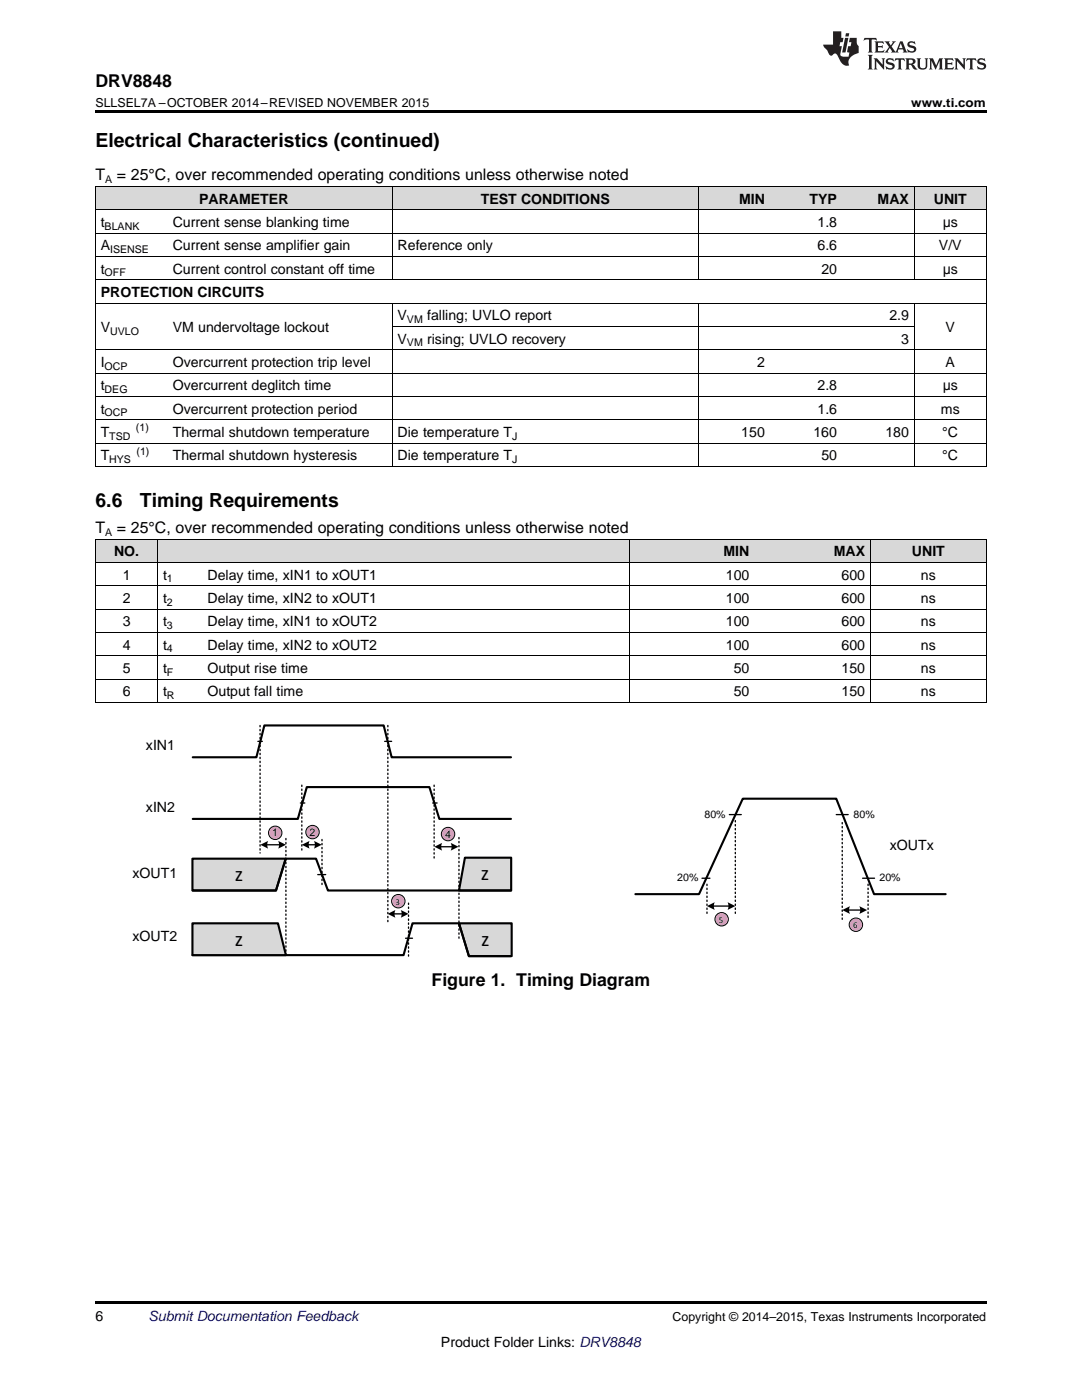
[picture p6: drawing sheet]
<svg xmlns="http://www.w3.org/2000/svg" width="216mm" height="279mm" viewBox="0 0 216 279" stroke-linecap="round" stroke-linejoin="round" font-family="sans-serif">
<g fill="#d8d8d8">
<path d="M19 107.6h12.5v4.7h-12.5z"/>
<path d="M31.5 107.6h8.9v4.7h-8.9z"/>
<path d="M40.4 107.6h85.3v4.7h-85.3z"/>
<path d="M125.7 107.6h24.9v4.7h-24.9z"/>
<path d="M150.6 107.6h23.1v4.7h-23.1z"/>
<path d="M173.7 107.6h23.1v4.7h-23.1z"/>
<path d="M19 37.3h14.4v4.6h-14.4z"/>
<path d="M33.4 37.3h44.9v4.6h-44.9z"/>
<path d="M78.3 37.3h61v4.6h-61z"/>
<path d="M139.3 37.3h14.4v4.6h-14.4z"/>
<path d="M153.7 37.3h14.4v4.6h-14.4z"/>
<path d="M168.1 37.3h14.4v4.6h-14.4z"/>
<path d="M182.5 37.3h14.3v4.6h-14.3z"/>
</g>
<path d="M19 259.7h177.8v.5h-177.8z" fill="#000"/>
<path d="M92.8 171.2h9.2v6.5h-10.4z" fill-rule="evenodd" fill="#d8d8d8"/>
<path d="M92.8 171.2h9.2v6.5h-10.4z" fill="none" stroke="#000" stroke-width=".42"/>
<path d="M91.6 184.3h10.5v6.5h-8.5z" fill-rule="evenodd" fill="#d8d8d8"/>
<path d="M91.6 184.3h10.5v6.5h-8.5z" fill="none" stroke="#000" stroke-width=".42"/>
<path d="M38.4 171.4h18.7l-2 6.3h-16.7z" fill-rule="evenodd" fill="#d8d8d8"/>
<path d="M38.4 171.4h18.7l-2 6.3h-16.7zM38.5 163.4h20.9l1.8-6.3h24.5l2 6.3h14.3" fill="none" stroke="#000" stroke-width=".42"/>
<path d="M59.9 160.3h.9" fill="none" stroke="#000" stroke-width=".26"/>
<path d="M51.9 144.8v25.4" fill="none" stroke="#000" stroke-width=".26" stroke-dasharray=".3 .5"/>
<circle cx="54.9" cy="166.2" r="1.34" fill="#f9c"/>
<circle cx="54.9" cy="166.2" r="1.34" fill="none" stroke="#000" stroke-width=".2"/>
<path d="M38.5 177.7h16.6l1.9-6.3h6.1l2.3 6.3h36.6" fill="none" stroke="#000" stroke-width=".42"/>
<path d="M53.1 168.6h2.8M78.5 182.4h1.8M80.9 187.2h1.4" fill="none" stroke="#000" stroke-width=".26"/>
<g fill="#000">
<path d="M52 168.6l1.5-.8a1.73 1.73 0 0 0 0 1.6z" fill-rule="evenodd"/>
<path d="M55.5 167.8l1.6 .8-1.6 .8a1.73 1.73 0 0 0 0-1.6z" fill-rule="evenodd"/>
<path d="M77.4 182.4l1.5-.8a1.73 1.73 0 0 0 0 1.6z" fill-rule="evenodd"/>
<path d="M80 181.6l1.5 .8-1.5 .8a1.75 1.75 0 0 0 0-1.6z" fill-rule="evenodd"/>
</g>
<path d="M57.1 190.6v-23.6M81.5 190.8v-10.9" fill="none" stroke="#000" stroke-width=".26" stroke-dasharray=".3 .5"/>
<circle cx="79.5" cy="179.9" r="1.34" fill="#f9c"/>
<circle cx="79.5" cy="179.9" r="1.34" fill="none" stroke="#000" stroke-width=".2"/>
<path d="M126.8 178.4h12.7l8.7-19h18.7l7.5 19h14.3" fill="none" stroke="#000" stroke-width=".42"/>
<path d="M140.1 175.3h1.6M145.5 162.6h2.4M166.9 162.6h2.3M172.1 175.3h2.4M142.2 180.8h3.4M169.2 181.6h2.6" fill="none" stroke="#000" stroke-width=".26"/>
<path d="M141.1 176.5v6.3M146.7 163.8v19M168.1 164.2v19.6M173.2 176.5v7.1" fill="none" stroke="#000" stroke-width=".26" stroke-dasharray=".3 .5"/>
<g fill="#000">
<path d="M141.1 180.8l1.5-.7a1.73 1.73 0 0 0 0 1.5z" fill-rule="evenodd"/>
<path d="M145.2 180.1l1.5 .7-1.5 .8a1.73 1.73 0 0 0 0-1.5z" fill-rule="evenodd"/>
<path d="M168.1 181.6l1.5-.8a1.73 1.73 0 0 0 0 1.6z" fill-rule="evenodd"/>
<path d="M171.5 180.8l1.5 .8-1.5 .8a1.73 1.73 0 0 0 0-1.6z" fill-rule="evenodd"/>
</g>
<circle cx="144" cy="183.5" r="1.34" fill="#f9c"/>
<circle cx="144" cy="183.5" r="1.34" fill="none" stroke="#000" stroke-width=".2"/>
<circle cx="170.8" cy="184.5" r="1.34" fill="#f9c"/>
<circle cx="170.8" cy="184.5" r="1.34" fill="none" stroke="#000" stroke-width=".2"/>
<path d="M38.5 151.1h12.7l1.5-6.3h23.9l1.5 6.3h23.9M38.4 190.6h42.1l1.8-6.3h9.3l2 6.5h8.3" fill="none" stroke="#000" stroke-width=".42"/>
<path d="M51.5 148h.8M76.8 148h1.3M61.4 168.6h1.6M63.4 174.5h1.6M87.8 169h2.5" fill="none" stroke="#000" stroke-width=".26"/>
<g fill="#000">
<path d="M60.2 168.6l1.6-.8a1.73 1.73 0 0 0 0 1.6z" fill-rule="evenodd"/>
<path d="M62.7 167.8l1.5 .8-1.5 .8a1.73 1.73 0 0 0 0-1.6z" fill-rule="evenodd"/>
<path d="M86.7 169l1.5-.8a1.73 1.73 0 0 0 0 1.6z" fill-rule="evenodd"/>
<path d="M89.9 168.2l1.6 .8-1.6 .8a1.73 1.73 0 0 0 0-1.6z" fill-rule="evenodd"/>
</g>
<path d="M60.2 156.7v13.3M64.3 176.5v-9" fill="none" stroke="#000" stroke-width=".26" stroke-dasharray=".3 .5"/>
<path d="M38.4 184.3h17.1l1.6 6.3h-18.7z" fill-rule="evenodd" fill="#d8d8d8"/>
<path d="M38.4 184.3h17.1l1.6 6.3h-18.7z" fill="none" stroke="#000" stroke-width=".42"/>
<circle cx="89.4" cy="166.5" r="1.34" fill="#f9c"/>
<circle cx="89.4" cy="166.5" r="1.34" fill="none" stroke="#000" stroke-width=".2"/>
<circle cx="62.4" cy="166.1" r="1.34" fill="#f9c"/>
<g fill="none" stroke="#000" stroke-width=".2">
<path d="M19 37.2h177.8M19.1 37.2v55.9M78.2 37.2v18.7M139.3 37.2v18.7M182.4 37.2v18.7M196.8 37.2v55.9M19 55.8h177.8M19 51.2h177.8M19 46.5h177.8M19 41.9h177.8M19 79.1h177.8M19 74.5h177.8"/>
<path d="M19 69.8h177.8M19 60.5h177.8M78.2 60.5v32.6M78.3 65.1h104.2M139.3 60.5v32.6M182.4 60.5v32.6M19 93.1h177.8M19 88.4h177.8M19 83.8h177.8M19 107.6h177.8v32.6M19 116.9h177.8M19 112.2h177.8"/>
<path d="M19.1 107.6v32.6M31.4 107.6v32.6M125.7 107.6v32.6M173.7 107.6v32.6M19 135.5h177.8M19 130.9h177.8M19 126.2h177.8M19 121.5h177.8M19 140.2h177.8"/>
<circle cx="62.4" cy="166.1" r="1.34"/>
</g>
<path d="M77.4 144.8v39.2M86.6 156.7v14.8M91.6 187.2v-20.1" fill="none" stroke="#000" stroke-width=".26" stroke-dasharray=".3 .5"/>
<path d="M86.3 160.3h.9" fill="none" stroke="#000" stroke-width=".26"/>
<path d="M19 22h177.8v.5h-177.8zM19 93.1h.2zM78.2 93.1h.1zM139.2 93.1h.1zM182.4 93.1h.1zM196.7 93.1h.1zM19 140.2h.2zM40.3 140.2h.1zM125.6 140.2h.1zM173.6 140.2h.1zM196.7 140.2h.1z" fill="#000"/>
<g fill="#231f20">
<path d="M172.5 7.6l-.1 .5 .4-.2h.6v.1v2.1l-.2 .4h.9l-.2-.4v-2.1l.1-.1h.5l.5 .2-.2-.5zM174.5 8.3l.2 .3v1.5l-.2 .4h1.8l.2-.6a1.04 1.04 0 0 1-1.3 .2v-.7h.6l.3 .2v-.6l-.3 .2h-.6v-.6l.8-.1 .4 .3-.2-.5zM176.5 8.3l.9 1.1-.9 1.1h.8l-.2-.2 .4-.7 .5 .7-.2 .2h1.5l-.2-.2 .2-.4h.9l.1 .4-.2 .2h1l-.3-.3-.7-1.9h-.5l-.9 2-.8-1 .9-1h-.8l.1 .3-.4 .5-.3-.6 .1-.2zM179.7 8.6l.4 1h-.7zM181.3 8.4a.63 .63 0 0 0-.2 .7 .63 .63 0 0 0 .6 .4l.6 .2 .1 .2a.75 .75 0 0 1-.7 .4 .75 .75 0 0 1-.6-.5l.1 .7 .1-.1a1.11 1.11 0 0 0 1.5-.6 1.13 1.13 0 0 0-1.2-.8l-.1-.4a1.04 1.04 0 0 1 1.2 .2l-.2-.5-.2 .1-.4-.2zM173.2 10.9l.2 .4v2.2l-.2 .4h1l-.3-.4v-2.2l.3-.4zM174.3 11.6l.3 .4v1.5l-.3 .4h.8l-.2-.4v-1.3l1.5 1.7v-1.9l.2-.4h-.7l.2 .4v.9l-1.1-1.3zM177 11.8a.62 .62 0 0 0-.2 .7 .62 .62 0 0 0 .6 .4l.6 .1 .1 .3a.76 .76 0 0 1-.7 .3 .76 .76 0 0 1-.7-.4l.2 .7 .1-.1a1.11 1.11 0 0 0 1.5-.6 1.13 1.13 0 0 0-1.2-.8l-.1-.4a1.04 1.04 0 0 1 1.2 .2l-.2-.6-.2 .1-.5-.1zM178.7 11.6l-.2 .6a.61 .61 0 0 1 .8-.3v1.6l-.2 .4h.9l-.2-.4v-1.6a.63 .63 0 0 1 .7 .3l-.1-.6zM180.6 11.6l.3 .4v1.5l-.3 .4h1l-.2-.2-.1-.8 .6 .2a.76 .76 0 0 0 1.2 .7l-1-1a.58 .58 0 0 0 .6-.5 .58 .58 0 0 0-.5-.6zM181.4 11.9h.1a.45 .45 0 0 1 .5 .1 .45 .45 0 0 1 .1 .5l-.8 .2zM182.9 11.6l.2 .2a2.17 2.17 0 0 0 .3 1.9 .99 .99 0 0 0 1.6-.6v-1.1l.2-.4h-.7l.2 .2a1.92 1.92 0 0 1-.2 1.8 .6 .6 0 0 1-.9-.5v-1.1l.2-.4zM185.4 11.6l.2 .4v1.5l-.2 .4h.7l-.2-.4v-1.4l.8 1.8 .8-1.8v1.4l-.2 .4h.9l-.2-.4v-1.5l.2-.4h-.8l-.6 1.5-.6-1.5zM188.4 11.6l.2 .4v1.5l-.2 .4h1.8l.1-.6a1.04 1.04 0 0 1-1.2 .1v-.6h.5l.4 .2v-.6l-.4 .2h-.5v-.7h.8l.3 .3-.1-.6zM190.5 11.6l.2 .4v1.5l-.2 .4h.7l-.2-.4v-1.3l1.5 1.7v-1.9l.2-.4h-.7l.2 .4v.9l-1.1-1.3zM192.9 11.6l-.1 .6a.61 .61 0 0 1 .7-.3l.1 1.6-.3 .4h1l-.3-.4 .1-1.6a.63 .63 0 0 1 .7 .3l-.1-.6zM195.2 11.8a.62 .62 0 0 0-.2 .7 .62 .62 0 0 0 .6 .4l.6 .1 .1 .3a.76 .76 0 0 1-.7 .3 .76 .76 0 0 1-.6-.4l.1 .7 .1-.1a1.11 1.11 0 0 0 1.6-.6 1.13 1.13 0 0 0-1.3-.8l-.1-.4a1.04 1.04 0 0 1 1.2 .2l-.1-.6-.2 .1-.5-.1z"/>
<path d="M166.2 6.3v2.6h-1.9v.4l.8 .9a.91 .91 0 0 0 1 .8 .56 .56 0 0 1 .5-.3 .56 .56 0 0 1 .5 .3l.4 .8a1.53 1.53 0 0 0 1.9 1.2 1.54 1.54 0 0 1 1-2.1l.9-.3v-1.4a1.52 1.52 0 0 1-.4-1.6h-1.3l-.2 .8h.5l-.2 .8h-.5l-.1 1v.2l.4 .1-.2 .8a1.93 1.93 0 0 1-1.6-.3l.3-1.8h-.5l.2-.8h.4l.2-.8h-.4v-1.3zM168.6 7.6l-.6 2.9h.7l.6-2.9zM168.8 6.6l-.1 .7h.6l.2-.7z"/>
</g>
<g font-size="4.2">
<text x="46.9" y="175.8">z</text>
<text x="96" y="175.7">z</text>
<text x="46.9" y="188.7">z</text>
<text x="96" y="188.8">z</text>
</g>
<g font-size="3.9">
<text x="19" y="29.3">Electrical Characteristics (continued)</text>
<text x="19" y="101.2">6.6</text>
<text x="27.9" y="101.2">Timing Requirements</text>
</g>
<g font-size="3.5">
<text x="19" y="17.3">DRV8848</text>
<text x="86.1" y="196.8">Figure 1. Timing Diagram</text>
</g>
<g font-size="3.2">
<text x="19" y="36">T</text>
<text x="23.3" y="36">= 25°C, over recommended operating conditions unless otherwise noted</text>
<text x="19" y="106.4">T</text>
<text x="23.3" y="106.4">= 25°C, over recommended operating conditions unless otherwise noted</text>
</g>
<g font-size="2.8">
<text x="39.7" y="40.6">PARAMETER</text>
<text x="95.9" y="40.6">TEST CONDITIONS</text>
<text x="147.5" y="40.6">MIN</text>
<text x="161.5" y="40.6">TYP</text>
<text x="175.1" y="40.6">MAX</text>
<text x="186.3" y="40.6">UNIT</text>
<text x="20.1" y="45.3">t</text>
<text x="34.5" y="45.3">Current sense blanking time</text>
<text x="163.1" y="45.3">1.8</text>
<text x="188.1" y="45.3">μs</text>
<text x="20.1" y="50">A</text>
<text x="34.5" y="50">Current sense amplifier gain</text>
<text x="79.3" y="50">Reference only</text>
<text x="163.1" y="50">6.6</text>
<text x="187.4" y="50">V/V</text>
<text x="20.1" y="54.6">t</text>
<text x="20.1" y="59.3">PROTECTION CIRCUITS</text>
<text x="34.5" y="54.6">Current control constant off time</text>
<text x="163.9" y="54.6">20</text>
<text x="188.1" y="54.6">μs</text>
<text x="79.3" y="63.9">V</text>
<text x="85.2" y="63.9">falling; UVLO report</text>
<text x="177.5" y="63.9">2.9</text>
<text x="20.1" y="66.3">V</text>
<text x="34.5" y="66.3">VM undervoltage lockout</text>
<text x="79.3" y="68.6">V</text>
<text x="85.2" y="68.6">rising; UVLO recovery</text>
<text x="179.8" y="68.6">3</text>
<text x="188.7" y="66.3">V</text>
<text x="20.1" y="73.2">I</text>
<text x="20.1" y="77.9">t</text>
<text x="34.5" y="73.2">Overcurrent protection trip level</text>
<text x="34.5" y="77.9">Overcurrent deglitch time</text>
<text x="151.1" y="73.2">2</text>
<text x="163.1" y="77.9">2.8</text>
<text x="188.1" y="77.9">μs</text>
<text x="188.7" y="73.2">A</text>
<text x="20.1" y="82.5">t</text>
<text x="34.5" y="82.5">Overcurrent protection period</text>
<text x="163.1" y="82.5">1.6</text>
<text x="187.7" y="82.5">ms</text>
<text x="20.1" y="87.2">T</text>
<text x="34.5" y="87.2">Thermal shutdown temperature</text>
<text x="79.3" y="87.2">Die temperature T</text>
<text x="147.9" y="87.2">150</text>
<text x="162.3" y="87.2">160</text>
<text x="176.7" y="87.2">180</text>
<text x="188" y="87.2">°C</text>
<text x="20.1" y="91.9">T</text>
<text x="34.5" y="91.9">Thermal shutdown hysteresis</text>
<text x="79.3" y="91.9">Die temperature T</text>
<text x="163.9" y="91.9">50</text>
<text x="188" y="91.9">°C</text>
<text x="22.8" y="111">NO.</text>
<text x="144.4" y="111">MIN</text>
<text x="166.4" y="111">MAX</text>
<text x="182" y="111">UNIT</text>
<text x="24.5" y="115.7">1</text>
<text x="32.5" y="115.7">t</text>
<text x="41.4" y="115.7">Delay time, xIN1 to xOUT1</text>
<text x="144.9" y="115.7">100</text>
<text x="167.9" y="115.7">600</text>
<text x="183.8" y="115.7">ns</text>
<text x="24.5" y="120.3">2</text>
<text x="24.5" y="125">3</text>
<text x="32.5" y="120.3">t</text>
<text x="32.5" y="125">t</text>
<text x="41.4" y="120.3">Delay time, xIN2 to xOUT1</text>
<text x="41.4" y="125">Delay time, xIN1 to xOUT2</text>
<text x="144.9" y="120.3">100</text>
<text x="144.9" y="125">100</text>
<text x="167.9" y="120.3">600</text>
<text x="167.9" y="125">600</text>
<text x="183.8" y="120.3">ns</text>
<text x="183.8" y="125">ns</text>
<text x="24.5" y="129.6">4</text>
<text x="32.5" y="129.6">t</text>
<text x="41.4" y="129.6">Delay time, xIN2 to xOUT2</text>
<text x="144.9" y="129.6">100</text>
<text x="167.9" y="129.6">600</text>
<text x="183.8" y="129.6">ns</text>
<text x="24.5" y="134.3">5</text>
<text x="32.5" y="134.3">t</text>
<text x="41.4" y="134.3">Output rise time</text>
<text x="146.4" y="134.3">50</text>
<text x="167.9" y="134.3">150</text>
<text x="183.8" y="134.3">ns</text>
<text x="24.5" y="139">6</text>
<text x="32.5" y="139">t</text>
<text x="41.4" y="139">Output fall time</text>
<text x="146.4" y="139">50</text>
<text x="167.9" y="139">150</text>
<text x="183.8" y="139">ns</text>
<text x="29.1" y="149.7">xIN1</text>
<text x="29.1" y="162.1">xIN2</text>
<text x="177.6" y="169.5">xOUTx</text>
<text x="26.5" y="175.1">xOUT1</text>
<text x="26.5" y="187.8">xOUT2</text>
<text x="19" y="263.6">6</text>
<text x="88" y="268.9">Product Folder Links: DRV8848</text>
</g>
<text font-size="2.8" fill="#0000c8" x="29.6" y="263.6">Submit Documentation Feedback</text>
<g font-size="2.5">
<text x="19" y="21.4">SLLSEL7A –OCTOBER 2014–REVISED NOVEMBER 2015</text>
<text x="181.8" y="21.4">www.ti.com</text>
<text x="134.2" y="263.6">Copyright © 2014–2015, Texas Instruments Incorporated</text>
</g>
<g font-size="2.1">
<text x="21" y="36.6">A</text>
<text x="20.9" y="45.9">BLANK</text>
<text x="22" y="50.5">ISENSE</text>
<text x="20.9" y="55.2">OFF</text>
<text x="81.2" y="64.5">VM</text>
<text x="22" y="66.8">UVLO</text>
<text x="81.2" y="69.1">VM</text>
<text x="20.9" y="73.8">OCP</text>
<text x="20.9" y="78.5">DEG</text>
<text x="20.9" y="83.1">OCP</text>
<text x="21.8" y="87.8">TSD</text>
<text x="27.1" y="86.1">(1)</text>
<text x="102.2" y="87.8">J</text>
<text x="21.8" y="92.4">HYS</text>
<text x="27.2" y="90.7">(1)</text>
<text x="102.2" y="92.4">J</text>
<text x="21" y="107">A</text>
<text x="33.3" y="116.2">1</text>
<text x="33.3" y="120.9">2</text>
<text x="33.3" y="125.6">3</text>
<text x="33.3" y="130.2">4</text>
<text x="33.3" y="134.9">F</text>
<text x="33.3" y="139.5">R</text>
<text x="54.3" y="166.9">1</text>
<text x="61.8" y="166.8">2</text>
<text x="88.8" y="167.2">4</text>
<text x="140.6" y="163.2">80%</text>
<text x="170.3" y="163.2">80%</text>
<text x="135.1" y="175.9">20%</text>
<text x="175.5" y="175.9">20%</text>
</g>
<g font-size="1.8">
<text x="78.9" y="180.6">3</text>
<text x="143.5" y="184.2">5</text>
<text x="170.2" y="185.3">6</text>
</g>
</svg>
